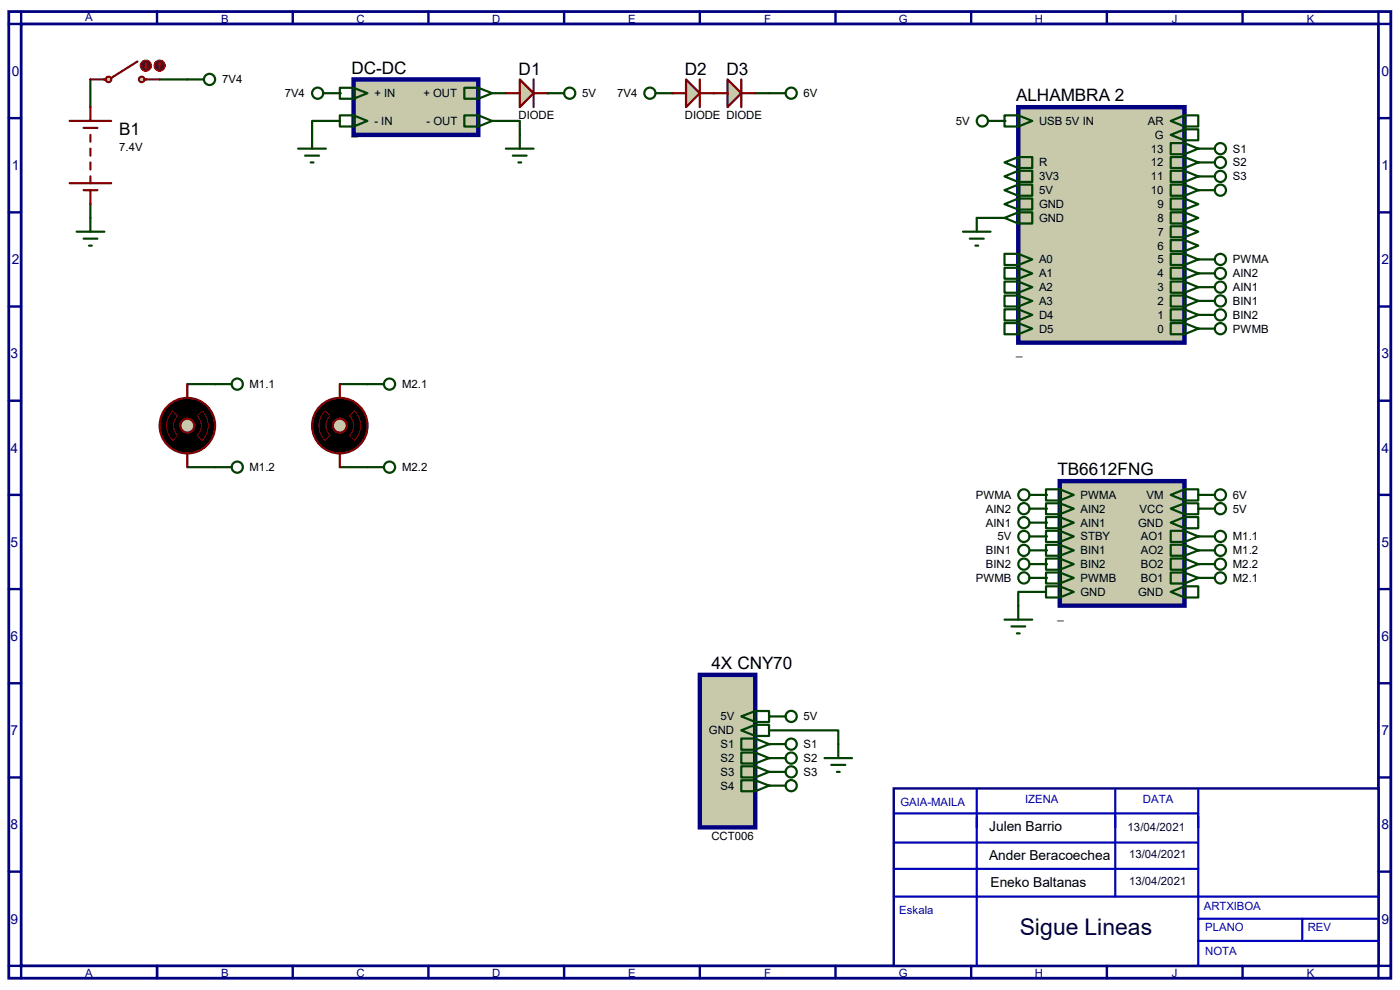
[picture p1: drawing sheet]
<svg xmlns="http://www.w3.org/2000/svg" width="297mm" height="210mm" viewBox="0 0 297 210" stroke-linecap="round" stroke-linejoin="round" font-family="sans-serif">
<path d="M1.9 2.5h293.2v205h-293.2zM4.5 5.1h287.9v199.8h-287.9z" fill="none" stroke="#000080" stroke-width=".59"/>
<path d="M4.5 2.5v2.6h-2.6M33.3 2.5v2.6" fill="none" stroke="#000080" stroke-width=".51"/>
<path d="M189.6 167.3h102.8v37.6h-102.8z" fill="#fff" stroke="#000080" stroke-width=".51"/>
<g fill="none" stroke="#000080" stroke-width=".51">
<path d="M62.1 2.5v2.6M90.9 2.5v2.6M119.7 2.5v2.6M148.5 2.5v2.6M177.2 2.5v2.6M206 2.5v2.6M234.8 2.5v2.6M263.6 2.5v2.6M292.4 2.5v2.6h2.7M1.9 25.1h2.6M292.4 25.1h2.7M1.9 45h2.6"/>
<path d="M292.4 45h2.7M1.9 65h2.6M292.4 65h2.7M1.9 85h2.6M292.4 85h2.7M1.9 105h2.6M292.4 105h2.7M1.9 125h2.6M292.4 125h2.7M1.9 144.9h2.6M292.4 144.9h2.7M1.9 164.9h2.6"/>
<path d="M292.4 164.9h2.7M1.9 184.9h2.6M292.4 184.9h2.7M1.9 204.9h2.6v2.6M33.3 204.9v2.6M62.1 204.9v2.6M90.9 204.9v2.6M119.7 204.9v2.6M148.5 204.9v2.6M177.2 204.9v2.6M206 204.9v2.6M234.8 204.9v2.6"/>
<path d="M263.6 204.9v2.6M295.1 204.9h-2.7v2.6"/>
</g>
<path d="M189.6 178.7h64.3M189.6 172.6h64.6v32.3M207.2 167.6v37.3M236.6 167.6v22.6M254.2 167.6v4.7M189.6 184.3h64.6M189.6 190.2h102.8M254.2 194.9h37.9M254.2 199.6h38.2M276.3 194.9v4.4" fill="none" stroke="#0000c0" stroke-width=".47"/>
<g fill="#004000">
<circle cx="163.2" cy="157.9" r=".23"/>
<circle cx="163.2" cy="160.8" r=".23"/>
<circle cx="163.2" cy="163.7" r=".23"/>
<circle cx="163.2" cy="166.7" r=".23"/>
<circle cx="254.2" cy="31.5" r=".23"/>
<circle cx="254.2" cy="34.5" r=".23"/>
<circle cx="254.2" cy="37.4" r=".23"/>
<circle cx="254.2" cy="40.3" r=".23"/>
</g>
<path d="M104.4 19.8h2.9M72.1 25.7h-5.9v2.9M104.4 25.7h5.9v2.9M19.2 43.3v2.9M207.2 46.2h5.9" fill="none" stroke="#004000" stroke-width=".47"/>
<g fill="#004000">
<circle cx="116.2" cy="19.8" r=".23"/>
<circle cx="213.1" cy="25.7" r=".23"/>
</g>
<path d="M19.2 16.8v5.9M33.9 16.8h5.9M160.2 19.8h3" fill="none" stroke="#004000" stroke-width=".47"/>
<g fill="#004000">
<circle cx="254.2" cy="105" r=".23"/>
<circle cx="254.2" cy="107.9" r=".23"/>
<circle cx="163.2" cy="152" r=".23"/>
</g>
<path d="M163.2 154.9h14.6v3" fill="none" stroke="#004000" stroke-width=".47"/>
<g fill="#004000">
<circle cx="221.9" cy="105" r=".23"/>
<circle cx="221.9" cy="107.9" r=".23"/>
<circle cx="221.9" cy="110.9" r=".23"/>
<circle cx="221.9" cy="119.7" r=".23"/>
<circle cx="221.9" cy="116.8" r=".23"/>
<circle cx="221.9" cy="122.6" r=".23"/>
</g>
<path d="M221.9 125.6h-5.9v2.9" fill="none" stroke="#004000" stroke-width=".47"/>
<g fill="#004000">
<circle cx="72.1" cy="19.8" r=".23"/>
<circle cx="142.6" cy="19.8" r=".23"/>
<circle cx="151.4" cy="19.8" r=".23"/>
<circle cx="221.9" cy="113.8" r=".23"/>
<circle cx="254.2" cy="66.8" r=".23"/>
<circle cx="254.2" cy="63.8" r=".23"/>
<circle cx="254.2" cy="69.7" r=".23"/>
<circle cx="254.2" cy="55" r=".23"/>
<circle cx="254.2" cy="58" r=".23"/>
<circle cx="254.2" cy="60.9" r=".23"/>
</g>
<path d="M39.8 81.5h5.8M39.8 99.1h5.8M72.1 81.5h5.8M72.1 99.1h5.8" fill="none" stroke="#004000" stroke-width=".47"/>
<g fill="#004000">
<circle cx="254.2" cy="113.8" r=".23"/>
<circle cx="254.2" cy="116.8" r=".23"/>
<circle cx="254.2" cy="119.7" r=".23"/>
<circle cx="254.2" cy="122.6" r=".23"/>
</g>
<path d="M75 16.8h26.5v11.8h-26.5z" fill="#c8c8aa" stroke="#000080" stroke-width=".93"/>
<path d="M98.5 18.6h3l2.9 1.2-2.9 1.2h-3zM101.5 18.6v2.4M72.1 24.5h2.9l2.9 1.2-2.9 1.1h-2.9zM75 24.5v2.3M98.5 24.5h3l2.9 1.2-2.9 1.1h-3zM101.5 24.5v2.3" fill="none" stroke="#004000" stroke-width=".47"/>
<path d="M224.8 102.1h26.5v26.4h-26.5z" fill="#c8c8aa" stroke="#000080" stroke-width=".93"/>
<path d="M248.4 110.9l2.9-1.2h2.9v2.4h-2.9zM251.3 109.7v2.4M221.9 124.4h2.9l3 1.2-3 1.1h-2.9zM224.8 124.4v2.3M248.4 125.6l2.9-1.2h2.9v2.3h-2.9zM251.3 124.4v2.3" fill="none" stroke="#004000" stroke-width=".47"/>
<path d="M216 22.7h35.3v50h-35.3z" fill="#c8c8aa" stroke="#000080" stroke-width=".93"/>
<g fill="none" stroke="#004000" stroke-width=".47">
<path d="M213.1 37.4l2.9-1.2h3v2.4h-3zM213.1 34.5l2.9-1.2h3v2.3h-3zM216 33.3v2.3M216 36.2v2.4M216 39.2v2.3M248.4 28.6l2.9-1.2h2.9v2.4h-2.9zM248.4 25.7l2.9-1.2h2.9v2.3h-2.9zM251.3 24.5v2.3M251.3 27.4v2.4M213.1 59.7h2.9l3 1.2-3 1.2h-2.9zM213.1 56.8h2.9l3 1.2-3 1.1h-2.9zM213.1 53.8h2.9l3 1.2-3 1.2h-2.9z"/>
<path d="M213.1 46.2l2.9-1.2h3v2.4h-3zM213.1 43.3l2.9-1.2h3v2.3h-3zM213.1 40.3l2.9-1.1h3v2.3h-3zM216 42.1v2.3M216 45v2.4M216 53.8v2.4M216 56.8v2.3M216 59.7v2.4M248.4 50.9h2.9l2.9 1.2-2.9 1.2h-2.9zM248.4 48h2.9l2.9 1.1-2.9 1.2h-2.9zM248.4 45h2.9l2.9 1.2-2.9 1.2h-2.9zM248.4 42.1h2.9l2.9 1.2-2.9 1.1h-2.9z"/>
<path d="M251.3 42.1v2.3M251.3 45v2.4M251.3 48v2.3M251.3 50.9v2.4M213.1 68.5h2.9l3 1.2-3 1.2h-2.9zM213.1 65.6h2.9l3 1.2-3 1.2h-2.9zM213.1 62.7h2.9l3 1.1-3 1.2h-2.9zM216 62.7v2.3M216 65.6v2.4M216 68.5v2.4"/>
</g>
<path d="M148.5 143.2h11.7v32.3h-11.7z" fill="#c8c8aa" stroke="#000080" stroke-width=".93"/>
<g fill="none" stroke="#004000" stroke-width=".47">
<path d="M39.8 16.8h3.5M63.2 31.5h5.9M64.7 33h3M65.9 34.5h.6M66.2 28.6v2.9M107.3 31.5h5.9M108.8 33h2.9M110 34.5h.6M110.3 28.6v2.9M213.1 24.5h2.9l3 1.2-3 1.1h-2.9zM216 24.5v2.3M248.4 30.4h2.9l2.9 1.1-2.9 1.2h-2.9z"/>
<path d="M248.4 33.3h2.9l2.9 1.2-2.9 1.1h-2.9zM248.4 36.2h2.9l2.9 1.2-2.9 1.2h-2.9zM248.4 39.2h2.9l2.9 1.1-2.9 1.2h-2.9zM251.3 30.4v2.3M251.3 33.3v2.3M251.3 36.2v2.4M251.3 39.2v2.3M254.2 31.5h3.6M254.2 34.5h3.6M254.2 37.4h3.6M16.3 49.1h5.8M17.7 50.6h3"/>
<path d="M18.9 52.1h.6M19.2 46.2v2.9M204.3 49.1h5.8M205.7 50.6h3M206.9 52.1h.6M207.2 46.2v2.9M254.2 40.3h3.6M157.3 154.9l2.9-1.1h3v2.3h-3zM157.3 156.7h2.9l3 1.2-3 1.1h-2.9zM157.3 159.6h2.9l3 1.2-3 1.2h-2.9zM160.2 153.8v2.3M160.2 156.7v2.3"/>
<path d="M160.2 159.6v2.4M163.2 157.9h3.5M157.3 162.6h2.9l3 1.1-3 1.2h-2.9zM157.3 165.5h2.9l3 1.2-3 1.2h-2.9zM160.2 162.6v2.3M160.2 165.5v2.4M163.2 160.8h3.5M163.2 163.7h3.5M163.2 166.7h3.5"/>
<circle cx="44.4" cy="16.8" r="1.19"/>
<circle cx="258.9" cy="31.5" r="1.19"/>
<circle cx="258.9" cy="34.5" r="1.19"/>
<circle cx="258.9" cy="37.4" r="1.19"/>
<circle cx="258.9" cy="40.3" r="1.19"/>
<circle cx="167.9" cy="157.9" r="1.19"/>
<circle cx="167.9" cy="163.7" r="1.19"/>
<circle cx="167.9" cy="160.8" r="1.19"/>
<circle cx="167.9" cy="166.7" r="1.19"/>
</g>
<path d="M14.8 25.7h8.8M14.8 38.9h8.8M17.7 27.1h3M19.2 22.7v3M19.2 28.6v1.5M19.2 31.5v1.5M19.2 34.5v1.4M19.2 37.4v1.5M17.7 40.3h3M19.2 40.3v3" fill="none" stroke="#800000" stroke-width=".47"/>
<path d="M110.3 16.8l2.9 3-2.9 2.9z" fill="#c8c8aa" stroke="#800000" stroke-width=".47"/>
<path d="M107.3 19.8h3M113.2 16.8v5.9M113.2 19.8h3" fill="none" stroke="#800000" stroke-width=".47"/>
<g fill="none" stroke="#004000" stroke-width=".47">
<path d="M116.2 19.8h3.5M209.6 25.7h3.5"/>
<circle cx="120.9" cy="19.8" r="1.19"/>
<circle cx="208.4" cy="25.7" r="1.19"/>
</g>
<g fill="#c8c8aa" stroke="#800000" stroke-width=".42">
<circle cx="30.1" cy="16.8" r=".59"/>
<circle cx="23" cy="16.8" r=".59"/>
</g>
<path d="M19.2 16.8h3.2M29.2 13l-5.6 3.6M30.6 16.8h3.3" fill="none" stroke="#800000" stroke-width=".47"/>
<circle cx="30.9" cy="13.9" r="1.19" fill="#400000" stroke="#f00" stroke-width=".25"/>
<path d="M30.6 14.2l.3 .3M30.9 13.3v1.2M31.2 14.2l-.3 .3" fill="none" stroke="#f00" stroke-width=".25"/>
<circle cx="33.9" cy="13.9" r="1.19" fill="#400000" stroke="#f00" stroke-width=".25"/>
<path d="M33.9 13.3l-.3 .3M33.9 13.3l.3 .3M33.9 13.3v1.2" fill="none" stroke="#f00" stroke-width=".25"/>
<g fill="none" stroke="#004000" stroke-width=".47">
<path d="M163.2 19.8h3.5"/>
<circle cx="167.9" cy="19.8" r="1.19"/>
</g>
<path d="M154.3 16.8l3 3-3 2.9z" fill="#c8c8aa" stroke="#800000" stroke-width=".47"/>
<path d="M151.4 19.8h2.9M157.3 16.8v5.9M157.3 19.8h2.9" fill="none" stroke="#800000" stroke-width=".47"/>
<g fill="none" stroke="#004000" stroke-width=".47">
<path d="M68.5 19.8h3.6M72.1 18.6h2.9l2.9 1.2-2.9 1.2h-2.9zM75 18.6v2.4M139.1 19.8h3.5M218.4 105h3.5M218.4 107.9h3.5M218.4 110.9h3.5M218.4 119.7h3.5M218.4 116.8h3.5M221.9 103.8h2.9l3 1.2-3 1.2h-2.9zM221.9 106.8h2.9l3 1.1-3 1.2h-2.9zM221.9 109.7h2.9l3 1.2-3 1.2h-2.9z"/>
<path d="M221.9 118.5h2.9l3 1.2-3 1.2h-2.9zM221.9 115.6h2.9l3 1.2-3 1.1h-2.9zM224.8 103.8v2.4M224.8 106.8v2.3M224.8 109.7v2.4M224.8 115.6v2.3M224.8 118.5v2.4M248.4 105l2.9-1.2h2.9v2.4h-2.9zM248.4 107.9l2.9-1.1h2.9v2.3h-2.9zM251.3 103.8v2.4M251.3 106.8v2.3M254.2 105h3.6"/>
<path d="M254.2 107.9h3.6M213.1 131.4h5.9M214.6 132.9h2.9M215.7 134.4h.6M216 128.5v2.9M218.4 122.6h3.5M221.9 121.5h2.9l3 1.1-3 1.2h-2.9zM224.8 121.5v2.3M157.3 152l2.9-1.2h3v2.4h-3zM160.2 150.8v2.4M163.2 152h3.5M177.8 157.9v2.9"/>
<path d="M174.9 160.8h5.9M176.4 162.3h2.9M177.5 163.7h.6"/>
<circle cx="67.4" cy="19.8" r="1.19"/>
<circle cx="137.9" cy="19.8" r="1.19"/>
<circle cx="217.2" cy="119.7" r="1.19"/>
<circle cx="217.2" cy="105" r="1.19"/>
<circle cx="217.2" cy="110.9" r="1.19"/>
<circle cx="217.2" cy="107.9" r="1.19"/>
<circle cx="217.2" cy="116.8" r="1.19"/>
<circle cx="258.9" cy="107.9" r="1.19"/>
<circle cx="258.9" cy="105" r="1.19"/>
<circle cx="217.2" cy="122.6" r="1.19"/>
<circle cx="167.9" cy="152" r="1.19"/>
</g>
<path d="M145.5 16.8l3 3-3 2.9z" fill="#c8c8aa" stroke="#800000" stroke-width=".47"/>
<path d="M142.6 19.8h2.9M148.5 16.8v5.9M148.5 19.8h2.9" fill="none" stroke="#800000" stroke-width=".47"/>
<g fill="none" stroke="#004000" stroke-width=".47">
<path d="M248.4 53.8h2.9l2.9 1.2-2.9 1.2h-2.9zM248.4 56.8h2.9l2.9 1.2-2.9 1.1h-2.9zM248.4 59.7h2.9l2.9 1.2-2.9 1.2h-2.9zM251.3 53.8v2.4M251.3 56.8v2.3M251.3 59.7v2.4M254.2 55h3.6M254.2 58h3.6M248.4 65.6h2.9l2.9 1.2-2.9 1.2h-2.9zM248.4 62.7h2.9l2.9 1.1-2.9 1.2h-2.9zM248.4 68.5h2.9l2.9 1.2-2.9 1.2h-2.9zM251.3 62.7v2.3"/>
<path d="M251.3 65.6v2.4M251.3 68.5v2.4M254.2 60.9h3.6M254.2 66.8h3.6M254.2 63.8h3.6M254.2 69.7h3.6M218.4 113.8h3.5M221.9 112.6h2.9l3 1.2-3 1.2h-2.9zM224.8 112.6v2.4"/>
<circle cx="258.9" cy="55" r="1.19"/>
<circle cx="258.9" cy="58" r="1.19"/>
<circle cx="258.9" cy="60.9" r="1.19"/>
<circle cx="258.9" cy="69.7" r="1.19"/>
<circle cx="258.9" cy="66.8" r="1.19"/>
<circle cx="258.9" cy="63.8" r="1.19"/>
<circle cx="217.2" cy="113.8" r="1.19"/>
</g>
<circle cx="39.8" cy="90.3" r="5.9" fill="#000" stroke="#800000" stroke-width=".47"/>
<path d="M36.7 87.2l1 1a2.94 2.94 0 0 0 0 4.2l-1 1a4.3 4.3 0 0 1 0-6.2zM41.8 88.2l1.1-1a4.4 4.4 0 0 1 0 6.2l-1.1-1a2.87 2.87 0 0 0 0-4.2z" fill="none" stroke="#800000" stroke-width=".21"/>
<circle cx="39.8" cy="90.3" r="1.48" fill="#c8c8aa" stroke="#800000" stroke-width=".47"/>
<path d="M39.8 81.5v2.9M39.8 96.2v2.9" fill="none" stroke="#800000" stroke-width=".47"/>
<circle cx="72.1" cy="90.3" r="5.9" fill="#000" stroke="#800000" stroke-width=".47"/>
<path d="M69 87.2l1 1a2.87 2.87 0 0 0 0 4.2l-1 1a4.4 4.4 0 0 1 0-6.2zM75.2 87.2a4.3 4.3 0 0 1 0 6.2l-1-1a2.94 2.94 0 0 0 0-4.2z" fill="none" stroke="#800000" stroke-width=".21"/>
<circle cx="72.1" cy="90.3" r="1.48" fill="#c8c8aa" stroke="#800000" stroke-width=".47"/>
<path d="M72.1 81.5v2.9M72.1 96.2v2.9" fill="none" stroke="#800000" stroke-width=".47"/>
<g fill="none" stroke="#004000" stroke-width=".47">
<path d="M45.6 81.5h3.5M45.6 99.1h3.5M77.9 81.5h3.6M77.9 99.1h3.6M248.4 112.6h2.9l2.9 1.2-2.9 1.2h-2.9zM248.4 115.6h2.9l2.9 1.2-2.9 1.1h-2.9zM248.4 118.5h2.9l2.9 1.2-2.9 1.2h-2.9zM251.3 112.6v2.4M251.3 115.6v2.3M251.3 118.5v2.4M254.2 113.8h3.6M254.2 116.8h3.6"/>
<path d="M254.2 119.7h3.6M248.4 121.5h2.9l2.9 1.1-2.9 1.2h-2.9zM251.3 121.5v2.3M254.2 122.6h3.6"/>
<circle cx="50.3" cy="81.5" r="1.19"/>
<circle cx="50.3" cy="99.1" r="1.19"/>
<circle cx="82.6" cy="81.5" r="1.19"/>
<circle cx="82.6" cy="99.1" r="1.19"/>
<circle cx="258.9" cy="116.8" r="1.19"/>
<circle cx="258.9" cy="119.7" r="1.19"/>
<circle cx="258.9" cy="113.8" r="1.19"/>
<circle cx="258.9" cy="122.6" r="1.19"/>
</g>
<text font-size="4.9" fill="#000040" x="216.3" y="198.4">Sigue Lineas</text>
<g font-size="3.6">
<text x="74.5" y="15.6">DC-DC</text>
<text x="110" y="15.8">D1</text>
<text x="145.3" y="15.8">D2</text>
<text x="154.1" y="15.8">D3</text>
<text x="215.6" y="21.5">ALHAMBRA 2</text>
<text x="25.3" y="28.7">B1</text>
<text x="224.4" y="100.8">TB6612FNG</text>
<text x="150.9" y="141.9">4X CNY70</text>
</g>
<g font-size="2.9" fill="#000080">
<text x="2.5" y="16.1">0</text>
<text x="293.1" y="16.1">0</text>
<text x="2.5" y="36.1">1</text>
<text x="293.1" y="36.1">1</text>
<text x="2.5" y="56">2</text>
<text x="293.1" y="56">2</text>
<text x="2.2" y="76">3</text>
<text x="293.1" y="76">3</text>
<text x="2.2" y="96">4</text>
<text x="293.1" y="96">4</text>
<text x="2.2" y="116">5</text>
<text x="293.1" y="116">5</text>
<text x="2.2" y="136">6</text>
<text x="293.1" y="136">6</text>
<text x="2.2" y="156">7</text>
<text x="293.1" y="156">7</text>
<text x="2.2" y="175.9">8</text>
<text x="293.1" y="175.9">8</text>
<text x="2.2" y="195.9">9</text>
<text x="293.1" y="195.9">9</text>
</g>
<g font-size="2.9">
<text x="209.8" y="176.4">Julen Barrio</text>
<text x="209.8" y="182.5">Ander Beracoechea</text>
<text x="210.1" y="188.1">Eneko Baltanas</text>
</g>
<g font-size="2.4" fill="#000080">
<text x="18.1" y="4.5">A</text>
<text x="46.9" y="4.8">B</text>
<text x="75.6" y="4.8">C</text>
<text x="104.4" y="4.8">D</text>
<text x="133.3" y="4.8">E</text>
<text x="162.1" y="4.8">F</text>
<text x="190.7" y="4.8">G</text>
<text x="219.5" y="4.8">H</text>
<text x="248.6" y="4.8">J</text>
<text x="277.2" y="4.8">K</text>
<text x="18.1" y="207.2">A</text>
<text x="46.9" y="207.2">B</text>
<text x="75.6" y="207.2">C</text>
<text x="104.4" y="207.2">D</text>
<text x="133.3" y="207.2">E</text>
<text x="162.1" y="207.2">F</text>
<text x="190.7" y="207.2">G</text>
<text x="219.5" y="207.2">H</text>
<text x="248.6" y="207.2">J</text>
<text x="277.2" y="207.2">K</text>
</g>
<g font-size="2.4">
<text x="47.1" y="17.7">7V4</text>
<text x="60.4" y="20.6">7V4</text>
<text x="79.4" y="20.6">+ IN</text>
<text x="89.8" y="20.6">+ OUT</text>
<text x="123.5" y="20.6">5V</text>
<text x="130.9" y="20.6">7V4</text>
<text x="170.5" y="20.6">6V</text>
<text x="74.5" y="28.6">_</text>
<text x="79.4" y="26.5">- IN</text>
<text x="90.5" y="26.5">- OUT</text>
<text x="110" y="25.1">DIODE</text>
<text x="145.3" y="25.1">DIODE DIODE</text>
<text x="202.8" y="26.5">5V</text>
<text x="220.4" y="26.5">USB 5V IN</text>
<text x="243.5" y="26.5">AR</text>
<text x="245" y="29.5">G</text>
<text x="25.3" y="32">7.4V</text>
<text x="220.4" y="35.3">R</text>
<text x="244.2" y="32.4">13</text>
<text x="244.2" y="35.3">12</text>
<text x="261.6" y="32.4">S1</text>
<text x="261.6" y="35.3">S2</text>
<text x="220.4" y="41.2">5V</text>
<text x="220.4" y="38.3">3V3</text>
<text x="244.2" y="38.3">11</text>
<text x="244.2" y="41.2">10</text>
<text x="261.6" y="38.3">S3</text>
<text x="220.4" y="47.1">GND</text>
<text x="220.4" y="44.2">GND</text>
<text x="245.5" y="47.1">8</text>
<text x="245.5" y="44.2">9</text>
<text x="245.5" y="53">6</text>
<text x="245.5" y="50">7</text>
<text x="220.4" y="58.8">A1</text>
<text x="220.4" y="55.9">A0</text>
<text x="245.5" y="55.9">5</text>
<text x="245.5" y="58.8">4</text>
<text x="261.6" y="55.9">PWMA</text>
<text x="261.6" y="58.8">AIN2</text>
<text x="220.4" y="64.7">A3</text>
<text x="220.4" y="61.8">A2</text>
<text x="245.5" y="64.7">2</text>
<text x="245.5" y="61.8">3</text>
<text x="261.6" y="61.8">AIN1</text>
<text x="261.6" y="64.7">BIN1</text>
<text x="220.4" y="70.6">D5</text>
<text x="220.4" y="67.6">D4</text>
<text x="245.5" y="67.6">1</text>
<text x="245.5" y="70.6">0</text>
<text x="261.6" y="67.6">BIN2</text>
<text x="261.6" y="70.6">PWMB</text>
<text x="215.6" y="75.4">_</text>
<text x="53" y="82.3">M1.1</text>
<text x="85.3" y="82.3">M2.1</text>
<text x="53" y="99.9">M1.2</text>
<text x="85.3" y="99.9">M2.2</text>
<text x="207" y="105.8">PWMA</text>
<text x="229.2" y="105.8">PWMA</text>
<text x="243.2" y="105.8">VM</text>
<text x="261.6" y="105.8">6V</text>
<text x="209.2" y="108.8">AIN2</text>
<text x="209.2" y="111.7">AIN1</text>
<text x="229.2" y="108.8">AIN2</text>
<text x="229.2" y="111.7">AIN1</text>
<text x="241.5" y="111.7">GND</text>
<text x="241.8" y="108.8">VCC</text>
<text x="261.6" y="108.8">5V</text>
<text x="209.2" y="117.6">BIN1</text>
<text x="211.6" y="114.6">5V</text>
<text x="229.2" y="117.6">BIN1</text>
<text x="229.2" y="114.6">STBY</text>
<text x="242" y="114.6">AO1</text>
<text x="242" y="117.6">AO2</text>
<text x="261.6" y="114.6">M1.1</text>
<text x="261.6" y="117.6">M1.2</text>
<text x="207" y="123.4">PWMB</text>
<text x="209.2" y="120.5">BIN2</text>
<text x="229.2" y="120.5">BIN2</text>
<text x="229.2" y="123.4">PWMB</text>
<text x="242" y="120.5">BO2</text>
<text x="242" y="123.4">BO1</text>
<text x="261.6" y="120.5">M2.2</text>
<text x="261.6" y="123.4">M2.1</text>
<text x="224.4" y="131.4">_</text>
<text x="229.2" y="126.4">GND</text>
<text x="241.5" y="126.4">GND</text>
<text x="150.4" y="155.8">GND</text>
<text x="152.9" y="152.8">5V</text>
<text x="170.5" y="152.8">5V</text>
<text x="152.9" y="158.7">S1</text>
<text x="152.9" y="161.7">S2</text>
<text x="170.5" y="158.7">S1</text>
<text x="170.5" y="161.7">S2</text>
<text x="152.9" y="164.6">S3</text>
<text x="152.9" y="167.5">S4</text>
<text x="170.5" y="164.6">S3</text>
<text x="150.9" y="178.2">CCT006</text>
</g>
<g font-size="2.4" fill="#0000c0">
<text x="191.1" y="170.9">GAIA-MAILA</text>
<text x="217.5" y="170.3">IZENA</text>
<text x="242.5" y="170.3">DATA</text>
<text x="190.8" y="193.8">Eskala</text>
<text x="255.4" y="193">ARTXIBOA</text>
<text x="255.7" y="197.4">PLANO</text>
<text x="277.5" y="197.4">REV</text>
<text x="255.7" y="202.7">NOTA</text>
</g>
<g font-size="2.4" fill="#000040">
<text x="239.2" y="176.2">13/04/2021</text>
<text x="239.5" y="182.1">13/04/2021</text>
<text x="239.5" y="187.7">13/04/2021</text>
</g>
</svg>
